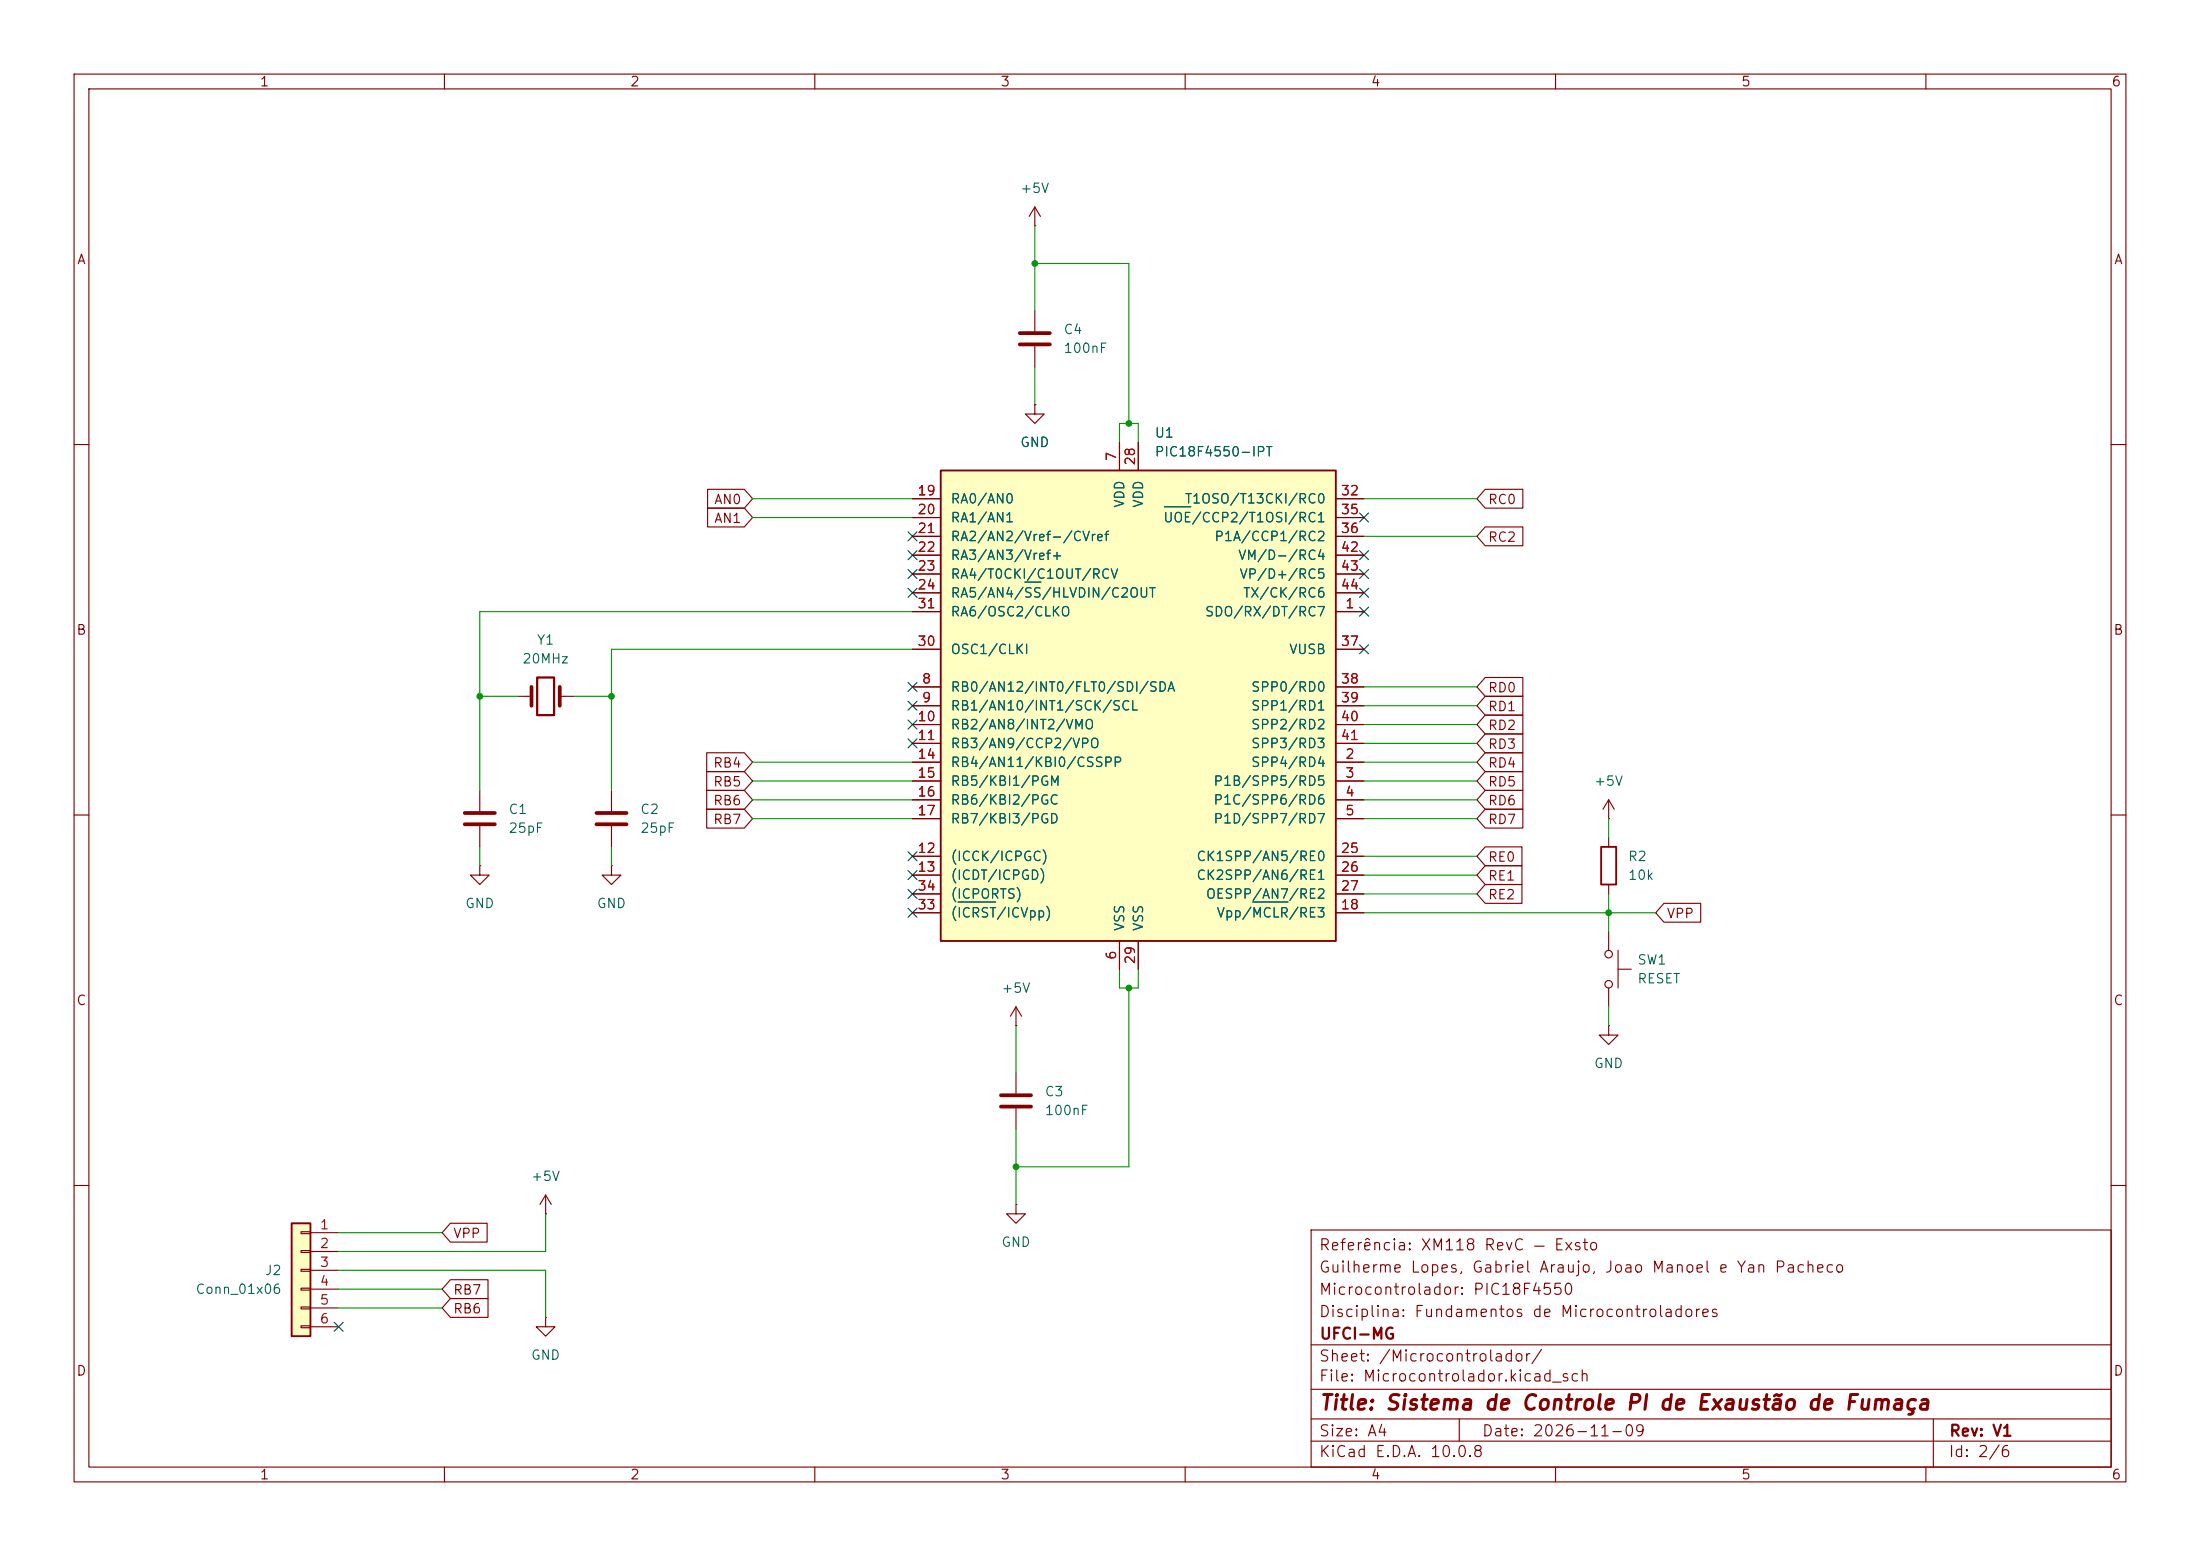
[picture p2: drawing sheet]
<svg xmlns="http://www.w3.org/2000/svg" width="297mm" height="210mm" viewBox="0 0 297 210" stroke-linecap="round" stroke-linejoin="round" font-family="sans-serif">
<g fill="none" stroke="#840000" stroke-width=".15">
<path d="M10 10h277v190h-277zM12 12h273v186h-273zM60 10v2M110 10v2M160 10v2M210 10v2M260 10v2M139.7 30.5h.1M139.7 27.9l-.8 1.3M139.7 27.9l.8 1.3M139.7 27.9v2.6M139.7 54.6v1.3h1.3l-1.3 1.3-1.3-1.3h1.3"/>
<path d="M139.7 54.6h.1M139.7 41.9v2.8M139.7 46.7v2.8M10 60h2M285 60h2M69.8 94h2M75.6 94h1.9M10 110h2M64.8 116.8v1.3h1.2l-1.2 1.3-1.3-1.3h1.3M64.8 116.8h.1M64.8 106.7v2.8M64.8 111.5v2.8"/>
<path d="M82.5 116.8v1.3h1.3l-1.3 1.3-1.2-1.3h1.2M82.5 116.8h.1M82.5 106.7v2.8M82.5 111.5v2.8M285 110h2M137.2 138.4h.1M137.2 135.9l-.8 1.3M137.2 135.9l.7 1.3M137.2 135.9v2.5M217.2 138.4v1.3h1.2l-1.2 1.3-1.3-1.3h1.3M217.2 138.4h.1M217.2 125.7v2.6"/>
<path d="M217.2 133.4v2.5M218.4 130.8h1.8M218.4 128.3v5.1M137.2 144.8v2.8M137.2 149.6v2.8M10 160h2M73.7 177.8v1.3h1.2l-1.2 1.2-1.3-1.2h1.3M73.7 177.8h.1M137.2 162.6v1.2h1.2l-1.2 1.3-1.3-1.3h1.3M137.2 162.6h.1M177 166h108v32h-108zM285 160h2"/>
<path d="M60 198v2M110 198v2M160 198v2M177 194.5h108M177 191.5h108M177 187.5h108M177 181.5h108M197 191.5v3M210 198v2M260 198v2M261 191.5v6.5"/>
<circle cx="217.2" cy="128.8" r=".51"/>
<circle cx="217.2" cy="132.8" r=".51"/>
</g>
<path d="M137.7 45h4M137.7 46.5h4M71.8 92.7v2.6M75.6 92.7v2.6M62.7 109.7h4.1M62.7 111.3h4.1M80.5 109.7h4.1M80.5 111.3h4.1M135.1 147.8h4.1M135.1 149.4h4.1" fill="none" stroke="#840000" stroke-width=".51"/>
<path d="M72.5 91.4h2.3v5.1h-2.3z" fill="none" stroke="#840000" stroke-width=".3"/>
<path d="M39.4 165.1h2.5v15.2h-2.5z" fill="#ffffc2"/>
<path d="M216.2 114.3h2v5.1h-2zM39.4 165.1h2.5v15.2h-2.5z" fill="none" stroke="#840000" stroke-width=".25"/>
<g fill="none" stroke="#840000" stroke-width=".15">
<path d="M217.2 110.5h.1M217.2 108l-.8 1.2M217.2 108l.7 1.2M217.2 108v2.5M217.2 113v1.3M217.2 119.4v1.3M40.6 166.2h1.3v.3h-1.3zM40.6 168.8h1.3v.2h-1.3zM40.6 171.3h1.3v.3h-1.3zM40.6 173.9h1.3v.2h-1.3zM40.6 176.4h1.3v.3h-1.3zM40.6 178.9h1.3v.3h-1.3z"/>
<path d="M41.9 166.4h3.8M41.9 168.9h3.8M41.9 171.5h3.8M41.9 174h3.8M41.9 176.5h3.8M41.9 179.1h3.8M73.7 163.8h.1M73.7 161.3l-.8 1.3M73.7 161.3l.7 1.3M73.7 161.3v2.5"/>
</g>
<path d="M127 63.5h53.3v63.5h-53.3z" fill="#ffffc2"/>
<path d="M127 63.5h53.3v63.5h-53.3z" fill="none" stroke="#840000" stroke-width=".25"/>
<g fill="none" stroke="#840000" stroke-width=".15">
<path d="M139.7 54.6h.1M151.1 59.7v3.8M153.7 59.7v3.8M95.5 66h5l1.1 1.3-1.1 1.3h-5zM95.5 68.6h5l1.1 1.3-1.1 1.2h-5zM123.2 67.3h3.8M123.2 69.9h3.8M123.2 72.4h3.8M123.2 74.9h3.8M123.2 77.5h3.8M180.3 67.3h3.8M180.3 69.9h3.8"/>
<path d="M180.3 72.4h3.8M180.3 74.9h3.8M180.3 77.5h3.8M200.5 66h5.1v2.6h-5.1l-1.1-1.3zM200.5 71.1h5.1v2.6h-5.1l-1.1-1.3zM123.2 82.6h3.8M123.2 92.7h3.8M123.2 95.3h3.8M123.2 97.8h3.8M123.2 80h3.8M123.2 87.6h3.8M180.3 82.6h3.8"/>
<path d="M180.3 92.7h3.8M180.3 95.3h3.8M180.3 97.8h3.8M180.3 80h3.8M180.3 87.6h3.8M200.5 91.4h5.1v2.6h-5.1l-1.1-1.3zM200.5 96.5h5.1v2.6h-5.1l-1.1-1.3zM200.5 99.1h5.1v2.5h-5.1l-1.1-1.3zM200.5 94h5.1v2.5h-5.1l-1.1-1.2zM95.4 109.2h5.1l1.1 1.3-1.1 1.3h-5.1zM95.4 106.7h5.1l1.1 1.3-1.1 1.2h-5.1zM95.4 104.1h5.1l1.1 1.3-1.1 1.3h-5.1z"/>
<path d="M95.4 101.6h5.1l1.1 1.3-1.1 1.2h-5.1zM123.2 102.9h3.8M123.2 105.4h3.8M123.2 108h3.8M123.2 110.5h3.8M123.2 100.3h3.8M123.2 115.6h3.8M123.2 118.1h3.8M180.3 102.9h3.8M180.3 105.4h3.8M180.3 108h3.8M180.3 110.5h3.8"/>
<path d="M180.3 100.3h3.8M180.3 115.6h3.8M180.3 118.1h3.8M200.5 116.8h5v2.6h-5l-1.1-1.3zM200.5 119.4h5v2.5h-5l-1.1-1.2zM200.5 114.3h5v2.5h-5l-1.1-1.2zM200.5 106.7h5.1v2.5h-5.1l-1.1-1.2zM200.5 104.1h5.1v2.6h-5.1l-1.1-1.3zM200.5 109.2h5.1v2.6h-5.1l-1.1-1.3zM200.5 101.6h5.1v2.5h-5.1l-1.1-1.2zM123.2 123.2h3.8M123.2 120.7h3.8"/>
<path d="M151.1 127v3.8M153.7 127v3.8M180.3 123.2h3.8M180.3 120.7h3.8M224.6 121.9h5v2.6h-5l-1.1-1.3zM60.8 172.7h5.1v2.6h-5.1l-1.1-1.3zM60.8 175.3h5.1v2.5h-5.1l-1.1-1.3zM60.8 165.1h5v2.5h-5l-1.1-1.2z"/>
</g>
<path d="M138.4 78.6h2.1M157.2 68.4h3.6M129.3 121.7h5.1M169.1 121.7h4.8" fill="none" stroke="#006464" stroke-width=".15"/>
<g fill="none" stroke="#009600" stroke-width=".15">
<path d="M139.7 35.6h12.7v21.6M139.7 30.5v11.4M139.7 49.5v5.1M151.1 59.7v-2.5h2.6v2.5M101.6 67.3h21.6M101.6 69.9h21.6M184.1 72.4h15.3M184.1 67.3h15.3M64.8 94h5M77.5 94h5M123.2 82.6h-58.4v24.1M123.2 87.6h-40.7v19.1"/>
<path d="M184.1 95.3h15.3M184.1 97.8h15.3M184.1 92.7h15.3M64.8 114.3v2.5M82.5 114.3v2.5M101.6 110.5h21.6M101.6 105.4h21.6M101.6 108h21.6M101.6 102.9h21.6M184.1 110.5h15.3M184.1 105.4h15.3M184.1 108h15.3"/>
<path d="M184.1 100.3h15.3M184.1 102.9h15.3M184.1 118.1h15.3M184.1 115.6h15.3M217.2 110.5v2.5M137.2 138.4v6.4M151.1 130.8v2.6h2.6v-2.6M152.4 133.4v24.1h-15.2M184.1 123.2h39.4M184.1 120.7h15.3M217.2 120.7v5M217.2 135.9v2.5"/>
<path d="M137.2 152.4v10.2M45.7 176.5h14M45.7 174h14M45.7 171.5h28v6.3M45.7 166.4h14M73.7 163.8v5.1h-28"/>
</g>
<g fill="none" stroke="#000084" stroke-width=".15">
<path d="M122.6 74.3l1.2 1.2M122.6 79.4l1.2 1.2M122.6 76.9l1.2 1.2M122.6 71.8l1.2 1.2M123.8 74.3l-1.2 1.2M123.8 79.4l-1.2 1.2M123.8 76.9l-1.2 1.2M123.8 71.8l-1.2 1.2M183.5 69.2l1.3 1.3M183.5 79.4l1.3 1.2M183.5 74.3l1.3 1.2M183.5 76.9l1.3 1.2"/>
<path d="M184.8 69.2l-1.3 1.3M184.8 79.4l-1.3 1.2M184.8 74.3l-1.3 1.2M184.8 76.9l-1.3 1.2M122.6 97.2l1.2 1.2M122.6 94.6l1.2 1.3M122.6 99.7l1.2 1.2M122.6 92.1l1.2 1.2M123.8 97.2l-1.2 1.2M123.8 94.6l-1.2 1.3M123.8 99.7l-1.2 1.2M123.8 92.1l-1.2 1.2"/>
<path d="M183.5 87l1.3 1.2M183.5 81.9l1.3 1.3M184.8 87l-1.3 1.2M184.8 81.9l-1.3 1.3M122.6 117.5l1.2 1.2M122.6 115l1.2 1.2M123.8 117.5l-1.2 1.2M123.8 115l-1.2 1.2M122.6 120l1.2 1.3M122.6 122.6l1.2 1.2M123.8 120l-1.2 1.3M123.8 122.6l-1.2 1.2"/>
<path d="M45.1 178.5l1.2 1.2M46.3 178.5l-1.2 1.2"/>
</g>
<g fill="#009600">
<circle cx="64.8" cy="94" r=".46"/>
<circle cx="82.5" cy="94" r=".46"/>
<circle cx="137.2" cy="157.5" r=".46"/>
<circle cx="152.4" cy="133.4" r=".46"/>
<circle cx="152.4" cy="57.2" r=".46"/>
<circle cx="139.7" cy="35.6" r=".46"/>
<circle cx="217.2" cy="123.2" r=".46"/>
</g>
<text font-size="2" fill="#840000" x="178" y="190.8">Title: Sistema de Controle PI de Exaustão de Fumaça</text>
<g font-size="1.5" fill="#840000">
<text x="178" y="172.1">Guilherme Lopes, Gabriel Araujo, Joao Manoel e Yan Pacheco</text>
<text x="178" y="169.1">Referência: XM118 RevC — Exsto</text>
<text x="178" y="178.1">Disciplina: Fundamentos de Microcontroladores</text>
<text x="178" y="175.1">Microcontrolador: PIC18F4550</text>
<text x="178" y="184.1">Sheet: /Microcontrolador/</text>
<text x="178" y="181.1">UFCI-MG</text>
<text x="178" y="186.8">File: Microcontrolador.kicad_sch</text>
<text x="178" y="197">KiCad E.D.A. 10.0.8</text>
<text x="178" y="194.2">Size: A4</text>
<text x="200" y="194.2">Date: 2026-11-09</text>
<text x="263" y="197">Id: 2/6</text>
<text x="263" y="194.2">Rev: V1</text>
</g>
<g font-size="1.3" fill="#840000">
<text x="35" y="12">1</text>
<text x="85" y="12">2</text>
<text x="135" y="12">3</text>
<text x="185" y="12">4</text>
<text x="235" y="12">5</text>
<text x="285" y="12">6</text>
<text x="10.3" y="36">A</text>
<text x="285.3" y="36">A</text>
<text x="96.3" y="68.4">AN0</text>
<text x="96.3" y="70.9">AN1</text>
<text x="200.8" y="68.4">RC0</text>
<text x="200.8" y="73.4">RC2</text>
<text x="10.2" y="86">B</text>
<text x="285.2" y="86">B</text>
<text x="200.8" y="93.8">RD0</text>
<text x="200.8" y="98.8">RD2</text>
<text x="200.8" y="101.4">RD3</text>
<text x="200.8" y="96.3">RD1</text>
<text x="96.2" y="106.5">RB5</text>
<text x="96.2" y="103.9">RB4</text>
<text x="200.8" y="106.5">RD5</text>
<text x="200.8" y="103.9">RD4</text>
<text x="96.2" y="111.5">RB7</text>
<text x="96.2" y="109">RB6</text>
<text x="200.8" y="109">RD6</text>
<text x="200.8" y="111.5">RD7</text>
<text x="200.8" y="119.2">RE1</text>
<text x="200.8" y="116.6">RE0</text>
<text x="200.8" y="121.7">RE2</text>
<text x="224.9" y="124.2">VPP</text>
<text x="10.2" y="136">C</text>
<text x="285.2" y="136">C</text>
<text x="61.1" y="167.4">VPP</text>
<text x="61.1" y="175">RB7</text>
<text x="61.1" y="177.6">RB6</text>
<text x="10.2" y="186">D</text>
<text x="285.2" y="186">D</text>
<text x="35" y="200">1</text>
<text x="85" y="200">2</text>
<text x="135" y="200">3</text>
<text x="185" y="200">4</text>
<text x="235" y="200">5</text>
<text x="285" y="200">6</text>
</g>
<g font-size="1.3" fill="#006464">
<text x="137.6" y="26.4">+5V</text>
<text x="143.5" y="45.4">C4</text>
<text x="143.5" y="48">100nF</text>
<text x="155.8" y="59.4">U1</text>
<text x="137.6" y="60.7">GND</text>
<text x="155.8" y="61.9">PIC18F4550-IPT</text>
<text x="128.2" y="68.3">RA0/AN0</text>
<text x="128.2" y="70.8">RA1/AN1</text>
<text x="152.1" y="68.6" transform="rotate(-90 152.1 68.6)">VDD</text>
<text x="154.6" y="68.6" transform="rotate(-90 154.6 68.6)">VDD</text>
<text x="157" y="70.8">UOE/CCP2/T1OSI/RC1</text>
<text x="159.9" y="68.3">T1OSO/T13CKI/RC0</text>
<text x="128.2" y="73.4">RA2/AN2/Vref-/CVref</text>
<text x="128.2" y="75.9">RA3/AN3/Vref+</text>
<text x="163.8" y="73.4">P1A/CCP1/RC2</text>
<text x="167" y="75.9">VM/D-/RC4</text>
<text x="128.2" y="78.4">RA4/T0CKI/C1OUT/RCV</text>
<text x="128.2" y="81">RA5/AN4/SS/HLVDIN/C2OUT</text>
<text x="128.2" y="83.5">RA6/OSC2/CLKO</text>
<text x="162.6" y="83.5">SDO/RX/DT/RC7</text>
<text x="167.2" y="78.4">VP/D+/RC5</text>
<text x="167.7" y="81">TX/CK/RC6</text>
<text x="70.4" y="89.9">20MHz</text>
<text x="72.4" y="87.3">Y1</text>
<text x="128.2" y="88.6">OSC1/CLKI</text>
<text x="173.9" y="88.6">VUSB</text>
<text x="128.2" y="93.7">RB0/AN12/INT0/FLT0/SDI/SDA</text>
<text x="168.8" y="93.7">SPP0/RD0</text>
<text x="128.2" y="96.2">RB1/AN10/INT1/SCK/SCL</text>
<text x="128.2" y="98.8">RB2/AN8/INT2/VMO</text>
<text x="128.2" y="101.3">RB3/AN9/CCP2/VPO</text>
<text x="168.8" y="96.2">SPP1/RD1</text>
<text x="168.8" y="98.8">SPP2/RD2</text>
<text x="168.8" y="101.3">SPP3/RD3</text>
<text x="128.2" y="103.8">RB4/AN11/KBI0/CSSPP</text>
<text x="128.2" y="106.4">RB5/KBI1/PGM</text>
<text x="163.7" y="106.4">P1B/SPP5/RD5</text>
<text x="168.8" y="103.8">SPP4/RD4</text>
<text x="215.1" y="106.4">+5V</text>
<text x="68.6" y="110.2">C1</text>
<text x="68.6" y="112.7">25pF</text>
<text x="86.3" y="110.2">C2</text>
<text x="86.3" y="112.7">25pF</text>
<text x="128.2" y="108.9">RB6/KBI2/PGC</text>
<text x="128.2" y="111.5">RB7/KBI3/PGD</text>
<text x="163.7" y="108.9">P1C/SPP6/RD6</text>
<text x="163.7" y="111.5">P1D/SPP7/RD7</text>
<text x="128.2" y="116.5">(ICCK/ICPGC)</text>
<text x="128.2" y="119.1">(ICDT/ICPGD)</text>
<text x="161.4" y="116.5">CK1SPP/AN5/RE0</text>
<text x="161.4" y="119.1">CK2SPP/AN6/RE1</text>
<text x="219.7" y="116.5">R2</text>
<text x="219.7" y="119.1">10k</text>
<text x="62.7" y="122.9">GND</text>
<text x="80.5" y="122.9">GND</text>
<text x="128.2" y="124.2">(ICRST/ICVpp)</text>
<text x="128.2" y="121.6">(ICPORTS)</text>
<text x="152.1" y="125.8" transform="rotate(-90 152.1 125.8)">VSS</text>
<text x="154.6" y="125.8" transform="rotate(-90 154.6 125.8)">VSS</text>
<text x="162.7" y="121.6">OESPP/AN7/RE2</text>
<text x="164.1" y="124.2">Vpp/MCLR/RE3</text>
<text x="221" y="130.5">SW1</text>
<text x="135.1" y="134.3">+5V</text>
<text x="221" y="133">RESET</text>
<text x="141" y="148.3">C3</text>
<text x="215.1" y="144.5">GND</text>
<text x="141" y="150.8">100nF</text>
<text x="71.6" y="159.7">+5V</text>
<text x="35.7" y="172.4">J2</text>
<text x="135.1" y="168.6">GND</text>
<text x="26.3" y="175">Conn_01x06</text>
<text x="71.6" y="183.8">GND</text>
</g>
<g font-size="1.3" fill="#a90000">
<text x="151" y="62.3" transform="rotate(-90 151 62.3)">7</text>
<text x="153.5" y="62.9" transform="rotate(-90 153.5 62.9)">28</text>
<text x="123.8" y="67.2">19</text>
<text x="123.8" y="69.7">20</text>
<text x="180.9" y="67.2">32</text>
<text x="180.9" y="69.7">35</text>
<text x="123.8" y="72.3">21</text>
<text x="123.8" y="74.8">22</text>
<text x="123.8" y="77.3">23</text>
<text x="180.9" y="72.3">36</text>
<text x="180.9" y="74.8">42</text>
<text x="180.9" y="77.3">43</text>
<text x="123.8" y="79.9">24</text>
<text x="123.8" y="82.4">31</text>
<text x="180.9" y="79.9">44</text>
<text x="181.5" y="82.4">1</text>
<text x="123.8" y="87.5">30</text>
<text x="180.9" y="87.5">37</text>
<text x="124.4" y="92.6">8</text>
<text x="124.4" y="95.1">9</text>
<text x="180.9" y="92.6">38</text>
<text x="180.9" y="95.1">39</text>
<text x="123.8" y="97.7">10</text>
<text x="123.8" y="100.2">11</text>
<text x="180.9" y="97.7">40</text>
<text x="180.9" y="100.2">41</text>
<text x="123.8" y="102.7">14</text>
<text x="123.8" y="105.3">15</text>
<text x="123.8" y="107.8">16</text>
<text x="181.5" y="102.7">2</text>
<text x="181.5" y="105.3">3</text>
<text x="181.5" y="107.8">4</text>
<text x="123.8" y="110.4">17</text>
<text x="181.5" y="110.4">5</text>
<text x="123.8" y="115.4">12</text>
<text x="123.8" y="118">13</text>
<text x="180.9" y="115.4">25</text>
<text x="180.9" y="118">26</text>
<text x="123.8" y="123.1">33</text>
<text x="123.8" y="120.5">34</text>
<text x="180.9" y="123.1">18</text>
<text x="180.9" y="120.5">27</text>
<text x="151" y="129.6" transform="rotate(-90 151 129.6)">6</text>
<text x="153.5" y="130.2" transform="rotate(-90 153.5 130.2)">29</text>
<text x="43.1" y="166.2">1</text>
<text x="43.1" y="168.8">2</text>
<text x="43.1" y="171.3">3</text>
<text x="43.1" y="173.9">4</text>
<text x="43.1" y="176.4">5</text>
<text x="43.1" y="178.9">6</text>
</g>
</svg>
